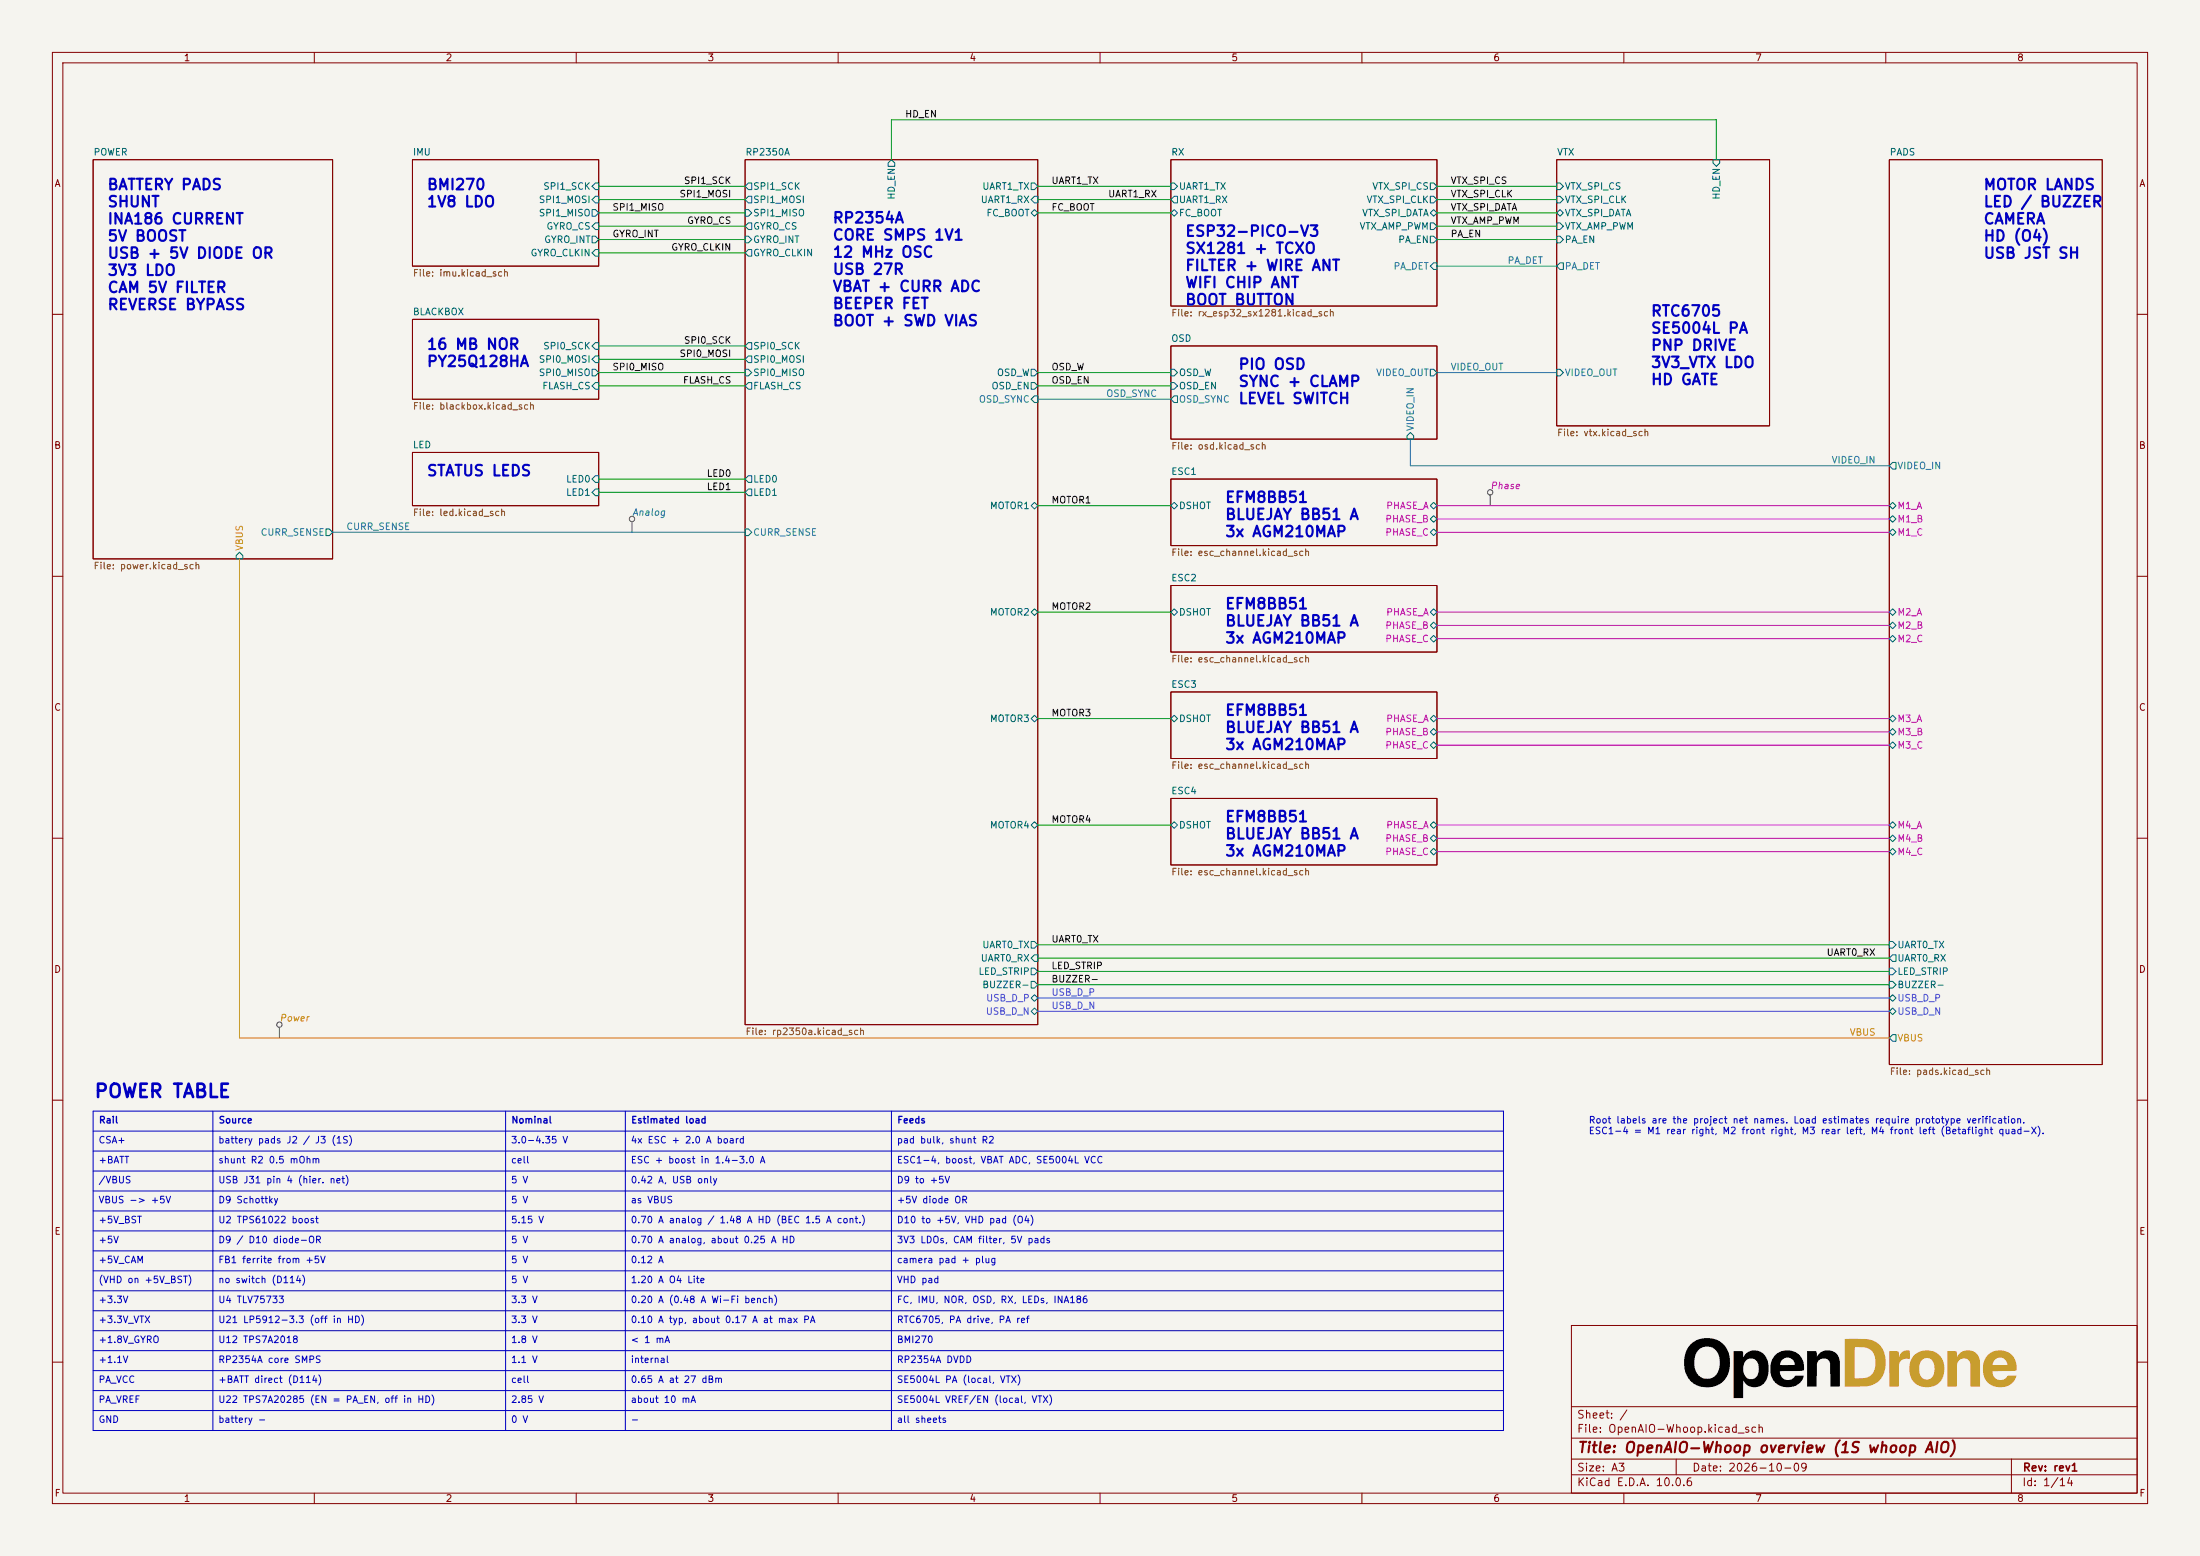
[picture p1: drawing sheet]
<svg xmlns="http://www.w3.org/2000/svg" width="420mm" height="297mm" viewBox="0 0 420 297" stroke-linecap="round" stroke-linejoin="round" font-family="sans-serif">
<path d="M0 0h420v297h-420z" fill="#f5f4ef" stroke="#f5f4ef" stroke-width=".19"/>
<g fill="none" stroke="#840000" stroke-width=".19">
<path d="M10 10h400v277h-400zM12 12h396v273h-396zM60 10v2M110 10v2M160 10v2M210 10v2M260 10v2M310 10v2M360 10v2M17.8 30.5h45.7v76.2h-45.7zM78.7 30.5h35.6v20.3h-35.6zM142.2 30.5h55.9v165.1h-55.9z"/>
<path d="M223.5 30.5h50.8v27.9h-50.8zM297.2 30.5h40.6v50.8h-40.6zM360.7 30.5h40.6v172.7h-40.6zM10 60h2M78.7 61h35.6v15.2h-35.6zM223.5 66h50.8v17.8h-50.8zM408 60h2M78.7 86.4h35.6v10.1h-35.6zM223.5 91.4h50.8v12.7h-50.8zM10 110h2M223.5 111.8h50.8v12.7h-50.8zM408 110h2"/>
<path d="M223.5 132.1h50.8v12.7h-50.8zM10 160h2M223.5 152.4h50.8v12.7h-50.8zM408 160h2M10 210h2M408 210h2M300 253h108v32h-108zM10 260h2M300 278.5h108M300 274.5h108M300 268.5h108M320 278.5v3"/>
<path d="M384 278.5v6.5M408 260h2M60 285v2M110 285v2M160 285v2M210 285v2M260 285v2M300 281.5h108M310 285v2M360 285v2"/>
</g>
<g fill="#c89d2e">
<path d="M365.5 258.6l.7-.5 .8-.2a3.4 3.4 0 0 1 4.1 4.2l-.6 1.5a3.5 3.5 0 0 1-5.8-.9l-.2-1.4h1.9l.1 .9a1.42 1.42 0 0 0 1.6 1.1 1.42 1.42 0 0 0 1.2-1.6l-.1-1.3-.4-.8-.8-.4h-.5l-.4 .2a2.06 2.06 0 0 0-.7 1.9h-1.9v-.4a3.4 3.4 0 0 1 1-2.3z"/>
<path d="M379.5 258.6a3.2 3.2 0 0 1 3.8-.5 3.2 3.2 0 0 1 1.6 3.5l-4.4 .2h-.1l.1 .6a1.61 1.61 0 0 0 1.4 1 1.61 1.61 0 0 0 1.5-.8h1.5a3 3 0 0 1-3.8 2.1 3.3 3.3 0 0 1-2.5-4.2h4.6l-.2-.8-.7-.5a1.44 1.44 0 0 0-1.9 1.3h-1.8a3.4 3.4 0 0 1 .9-1.9z"/>
<path d="M360.7 257.9l1.7 .1 .1 1a1.41 1.41 0 0 1 2.1-1.1v1.5l-1.3 .1-.5 .3-.2 .5-.1 4.3h-1.8z"/>
<path d="M371.7 257.9l1.8 .1 .2 .9a2.31 2.31 0 0 1 2.5-1.1 2.31 2.31 0 0 1 1.8 2.2v4.6h-1.8l-.1-4.5-.2-.4-.4-.3h-1a1.31 1.31 0 0 0-.9 1.2v4.1l-1.8-.1z"/>
<path d="M352.2 255.6h3.3a4.5 4.5 0 0 1 3 .8 5.2 5.2 0 0 1-.2 7.5 4.5 4.5 0 0 1-3 .7h-3.1v-4.5h1.9v3h1.6a2.46 2.46 0 0 0 2.3-3 2.5 2.5 0 0 0-2.6-3h-1.3v3h-1.9z"/>
</g>
<path d="M322.8 256.6a4.5 4.5 0 0 1 5.3-.7 4.5 4.5 0 0 1 2.1 4.9 4.4 4.4 0 0 1-4.6 4 4.4 4.4 0 0 1-4.1-4.6h1.9a2.55 2.55 0 0 0 3.1 2.9 3.3 3.3 0 0 0 1.7-4.1v-.1a2.37 2.37 0 0 0-2.6-1.9 2.37 2.37 0 0 0-2.1 2.5l-.1 .7h-1.9a4.9 4.9 0 0 1 1.3-3.6zM330.9 257.9l1.8 .1 .1 1.1 .1-.1a2.5 2.5 0 0 1 2.7-1.2 2.5 2.5 0 0 1 1.9 2.3 4 4 0 0 1-1.2 4.3 2.42 2.42 0 0 1-3.5-.9v3.4h-1.9v-5.6h1.9l.2 1 .5 .7 .7 .3 .8-.2 .4-.4 .2-.5 .1-1.4-.4-1.1-.8-.4a1.59 1.59 0 0 0-1.7 2h-1.9zM338.9 258.6a3.2 3.2 0 0 1 3.8-.5 3.2 3.2 0 0 1 1.6 3.5l-.9 .1h-3.4l-.2 .2 .4 1.1 .9 .4 .9-.1 .8-.7h1.5a2.93 2.93 0 0 1-3.7 2.1 3.4 3.4 0 0 1-2.6-4.3l4.1 .2 .5-.1v-.1a1.43 1.43 0 0 0-1.4-1.3 1.43 1.43 0 0 0-1.4 1.3h-1.8l.4-1zM345 257.9l1.7 .1 .2 .9a2.32 2.32 0 0 1 2.6-1.1 2.32 2.32 0 0 1 1.7 2.3v4.5l-1.8 .1v-4.5l-.5-.7-.7-.2-.9 .3-.4 .7-.1 4.3h-1.8z" fill="#000"/>
<g fill="none" stroke="#840000" stroke-width=".19">
<path d="M17.8 30.5h45.7v76.2h-45.7zM78.7 30.5h35.6v20.3h-35.6zM142.2 30.5h55.9v165.1h-55.9zM223.5 30.5h50.8v27.9h-50.8zM297.2 30.5h40.6v50.8h-40.6zM360.7 30.5h40.6v172.7h-40.6zM78.7 61h35.6v15.2h-35.6zM223.5 66h50.8v17.8h-50.8zM78.7 86.4h35.6v10.1h-35.6zM223.5 91.4h50.8v12.7h-50.8zM223.5 111.8h50.8v12.7h-50.8zM223.5 132.1h50.8v12.7h-50.8z"/>
<path d="M223.5 152.4h50.8v12.7h-50.8z"/>
</g>
<g fill="none" stroke="#006464" stroke-width=".19">
<path d="M113.7 34.9h.6v1.3h-.6l-.7-.6zM113.7 37.5h.6v1.2h-.6l-.7-.6zM142.9 34.9h.6v1.3h-.6l-.7-.6zM142.9 37.5h.6v1.2h-.6l-.7-.6zM169.5 31.1l.7-.6 .6 .6v.7h-1.3zM196.8 34.9h.7l.6 .7-.6 .6h-.7zM197.5 37.5h.6v1.2h-.6l-.7-.6zM223.5 34.9h.7l.6 .7-.6 .6h-.7zM224.2 37.5h.6v1.2h-.6l-.7-.6zM273 34.9h.7l.6 .7-.6 .6h-.7zM273 37.5h.7l.6 .6-.6 .6h-.7zM297.2 34.9h.6l.6 .7-.6 .6h-.6z"/>
<path d="M297.2 37.5h.6l.6 .6-.6 .6h-.6zM327 30.5h1.3v.6l-.6 .7-.7-.7zM113 40h.7l.6 .6-.6 .7h-.7zM113 45.1h.7l.6 .6-.6 .7h-.7zM113.7 42.5h.6v1.3h-.6l-.7-.6zM113.7 47.6h.6v1.3h-.6l-.7-.6zM142.2 40h.7l.6 .6-.6 .7h-.7zM142.2 45.1h.7l.6 .6-.6 .7h-.7zM142.9 42.5h.6v1.3h-.6l-.7-.6zM142.9 47.6h.6v1.3h-.6l-.7-.6zM196.8 40.6l.7-.6 .6 .6-.6 .7zM223.5 40.6l.7-.6 .6 .6-.6 .7z"/>
<path d="M273 40.6l.7-.6 .6 .6-.6 .7zM273 42.5h.7l.6 .7-.6 .6h-.7zM273 45.1h.7l.6 .6-.6 .7h-.7zM273.7 50.2h.6v1.2h-.6l-.7-.6zM297.2 40.6l.6-.6 .6 .6-.6 .7zM297.2 42.5h.6l.6 .7-.6 .6h-.6zM297.2 45.1h.6l.6 .6-.6 .7h-.6zM297.8 50.2h.6v1.2h-.6l-.6-.6zM113 70.5h.7l.6 .6-.6 .7h-.7zM113.7 65.4h.6v1.3h-.6l-.7-.7zM113.7 67.9h.6v1.3h-.6l-.7-.6zM113.7 73h.6v1.3h-.6l-.7-.6z"/>
<path d="M142.2 70.5h.7l.6 .6-.6 .7h-.7zM142.9 65.4h.6v1.3h-.6l-.7-.7zM142.9 67.9h.6v1.3h-.6l-.7-.6zM142.9 73h.6v1.3h-.6l-.7-.6zM196.8 70.5h.7l.6 .6-.6 .7h-.7zM196.8 73h.7l.6 .7-.6 .6h-.7zM197.5 75.6h.6v1.2h-.6l-.7-.6zM223.5 70.5h.7l.6 .6-.6 .7h-.7zM223.5 73h.7l.6 .7-.6 .6h-.7zM224.2 75.6h.6v1.2h-.6l-.7-.6zM273 70.5h.7l.6 .6-.6 .7h-.7zM297.2 70.5h.6l.6 .6-.6 .7h-.6z"/>
<path d="M113.7 90.8h.6v1.3h-.6l-.7-.7zM113.7 93.3h.6v1.3h-.6l-.7-.6zM142.9 90.8h.6v1.3h-.6l-.7-.7zM142.9 93.3h.6v1.3h-.6l-.7-.6zM196.8 96.5l.7-.6 .6 .6-.6 .7zM223.5 96.5l.7-.6 .6 .6-.6 .7zM269.2 82.6l.7 .6v.6h-1.3v-.6zM273 96.5l.7-.6 .6 .6-.6 .7zM273 99.1l.7-.7 .6 .7-.6 .6zM360.7 96.5l.6-.6 .6 .6-.6 .7zM360.7 99.1l.6-.7 .6 .7-.6 .6zM361.3 88.3h.6v1.2h-.6l-.6-.6z"/>
<path d="M45.7 105.4l.7 .6v.7h-1.3v-.7zM62.2 101h.7l.6 .6-.6 .6h-.7zM142.2 101h.7l.6 .6-.6 .6h-.7zM196.8 116.8l.7-.6 .6 .6-.6 .7zM223.5 116.8l.7-.6 .6 .6-.6 .7zM273 116.8l.7-.6 .6 .6-.6 .7zM273 119.4l.7-.7 .6 .7-.6 .6zM273 101.6l.7-.6 .6 .6-.6 .6zM360.7 101.6l.6-.6 .6 .6-.6 .6zM360.7 116.8l.6-.6 .6 .6-.6 .7zM360.7 119.4l.6-.7 .6 .7-.6 .6zM196.8 137.2l.7-.7 .6 .7-.6 .6z"/>
<path d="M223.5 137.2l.7-.7 .6 .7-.6 .6zM273 137.2l.7-.7 .6 .7-.6 .6zM273 139.7l.7-.6 .6 .6-.6 .6zM273 121.9l.7-.6 .6 .6-.6 .7zM360.7 121.9l.6-.6 .6 .6-.6 .7zM360.7 137.2l.6-.7 .6 .7-.6 .6zM360.7 139.7l.6-.6 .6 .6-.6 .6zM196.8 157.5l.7-.7 .6 .7-.6 .6zM223.5 157.5l.7-.7 .6 .7-.6 .6zM273 142.2l.7-.6 .6 .6-.6 .7zM273 157.5l.7-.7 .6 .7-.6 .6zM360.7 142.2l.6-.6 .6 .6-.6 .7z"/>
<path d="M360.7 157.5l.6-.7 .6 .7-.6 .6zM196.8 179.7h.7l.6 .6-.6 .7h-.7zM273 160l.7-.6 .6 .6-.6 .7zM273 162.6l.7-.7 .6 .7-.6 .6zM360.7 160l.6-.6 .6 .6-.6 .7zM360.7 162.6l.6-.7 .6 .7-.6 .6zM360.7 179.7h.6l.6 .6-.6 .7h-.6zM196.8 184.8h.7l.6 .6-.6 .7h-.7zM196.8 187.3h.7l.6 .7-.6 .6h-.7zM196.8 190.5l.7-.6 .6 .6-.6 .6zM196.8 193l.7-.6 .6 .6-.6 .7zM197.5 182.2h.6v1.3h-.6l-.7-.6z"/>
<path d="M360.7 184.8h.6l.6 .6-.6 .7h-.6zM360.7 187.3h.6l.6 .7-.6 .6h-.6zM360.7 190.5l.6-.6 .6 .6-.6 .6zM360.7 193l.6-.6 .6 .6-.6 .7zM361.3 182.2h.6v1.3h-.6l-.6-.6zM361.3 197.5h.6v1.3h-.6l-.6-.7z"/>
</g>
<g fill="none" stroke="#484848" stroke-width=".19">
<path d="M120.6 99.6v2M284.5 94.5v2M53.3 196.1v2"/>
<circle cx="120.7" cy="99.1" r=".51"/>
<circle cx="284.5" cy="94" r=".51"/>
<circle cx="53.3" cy="195.6" r=".51"/>
</g>
<g fill="none" stroke="#0000c2" stroke-width=".19">
<path d="M17.8 215.9h269.2M17.8 219.7h269.2M17.8 212.1h269.2v60.9h-269.2zM40.6 212.1v60.9M96.5 212.1v60.9M119.4 212.1v60.9M170.2 212.1v60.9M17.8 223.5h269.2M17.8 227.3h269.2M17.8 231.1h269.2M17.8 234.9h269.2M17.8 238.8h269.2"/>
<path d="M17.8 242.6h269.2M17.8 246.4h269.2M17.8 250.2h269.2M17.8 254h269.2M17.8 257.8h269.2M17.8 261.6h269.2M17.8 265.4h269.2M17.8 269.2h269.2"/>
</g>
<path d="M274.3 50.8h22.9M198.1 76.2h25.4M274.3 71.1h22.9M269.2 83.8v5.1h91.5M63.5 101.6h78.7" fill="none" stroke="#00a0a0" stroke-width=".19"/>
<g fill="none" stroke="#009600" stroke-width=".19">
<path d="M114.3 38.1h27.9M114.3 35.6h27.9M170.2 30.5v-7.6h157.5v7.6M198.1 38.1h25.4M198.1 35.6h25.4M274.3 38.1h22.9M274.3 35.6h22.9M114.3 43.2h27.9M114.3 40.6h27.9M114.3 45.7h27.9M114.3 48.3h27.9M198.1 40.6h25.4"/>
<path d="M274.3 43.2h22.9M274.3 40.6h22.9M274.3 45.7h22.9M114.3 71.1h27.9M114.3 73.7h27.9M114.3 66h27.9M114.3 68.6h27.9M198.1 71.1h25.4M198.1 73.7h25.4M114.3 94h27.9M114.3 91.4h27.9M198.1 96.5h25.4"/>
<path d="M198.1 116.8h25.4M198.1 137.2h25.4M198.1 157.5h25.4M198.1 182.9h162.6M198.1 185.4h162.6M198.1 188h162.6M198.1 180.3h162.6"/>
</g>
<path d="M45.7 106.7v91.4h315" fill="none" stroke="#ff8c00" stroke-width=".19"/>
<path d="M274.3 96.5h86.4M274.3 99.1h86.4M274.3 119.4h86.4M274.3 116.8h86.4M274.3 101.6h86.4M274.3 121.9h86.4M274.3 139.7h86.4M274.3 137.2h86.4M274.3 142.2h86.4M274.3 157.5h86.4M274.3 162.6h86.4M274.3 160h86.4" fill="none" stroke="#c800c8" stroke-width=".19"/>
<path d="M198.1 190.5h162.6M198.1 193h162.6" fill="none" stroke="#1e6eff" stroke-width=".19"/>
<text font-size="2.5" fill="#0000c2" x="17.9" y="210.2">POWER TABLE</text>
<g font-size="2" fill="#0000c2">
<text x="20.4" y="36.8">BATTERY PADS</text>
<text x="20.4" y="40">SHUNT</text>
<text x="81.3" y="36.8">BMI270</text>
<text x="81.3" y="40">1V8 LDO</text>
<text x="378.5" y="36.8">MOTOR LANDS</text>
<text x="378.5" y="40">LED / BUZZER</text>
<text x="20.4" y="43.3">INA186 CURRENT</text>
<text x="20.4" y="46.6">5V BOOST</text>
<text x="158.8" y="43.1">RP2354A</text>
<text x="158.8" y="46.4">CORE SMPS 1V1</text>
<text x="226.1" y="45.7">ESP32-PICO-V3</text>
<text x="378.5" y="43.3">CAMERA</text>
<text x="378.5" y="46.6">HD (O4)</text>
<text x="20.4" y="49.8">USB + 5V DIODE OR</text>
<text x="20.4" y="53.1">3V3 LDO</text>
<text x="158.8" y="49.7">12 MHz OSC</text>
<text x="158.8" y="52.9">USB 27R</text>
<text x="226.1" y="48.9">SX1281 + TCXO</text>
<text x="226.1" y="52.2">FILTER + WIRE ANT</text>
<text x="378.5" y="49.8">USB JST SH</text>
<text x="20.4" y="56.4">CAM 5V FILTER</text>
<text x="20.4" y="59.7">REVERSE BYPASS</text>
<text x="158.8" y="56.2">VBAT + CURR ADC</text>
<text x="158.8" y="59.5">BEEPER FET</text>
<text x="226.1" y="55.5">WIFI CHIP ANT</text>
<text x="226.1" y="58.7">BOOT BUTTON</text>
<text x="158.8" y="62.7">BOOT + SWD VIAS</text>
<text x="315" y="60.9">RTC6705</text>
<text x="315" y="64.2">SE5004L PA</text>
<text x="81.3" y="67.2">16 MB NOR</text>
<text x="81.3" y="70.5">PY25Q128HA</text>
<text x="236.3" y="71.1">PIO OSD</text>
<text x="315" y="67.4">PNP DRIVE</text>
<text x="315" y="70.7">3V3_VTX LDO</text>
<text x="236.3" y="74.3">SYNC + CLAMP</text>
<text x="236.3" y="77.6">LEVEL SWITCH</text>
<text x="315" y="74">HD GATE</text>
<text x="81.3" y="91.4">STATUS LEDS</text>
<text x="233.7" y="96.5">EFM8BB51</text>
<text x="233.7" y="99.7">BLUEJAY BB51 A</text>
<text x="233.7" y="103">3x AGM210MAP</text>
<text x="233.7" y="116.8">EFM8BB51</text>
<text x="233.7" y="120">BLUEJAY BB51 A</text>
<text x="233.7" y="123.3">3x AGM210MAP</text>
<text x="233.7" y="137.1">EFM8BB51</text>
<text x="233.7" y="140.4">BLUEJAY BB51 A</text>
<text x="233.7" y="143.6">3x AGM210MAP</text>
<text x="233.7" y="157.4">EFM8BB51</text>
<text x="233.7" y="160.7">BLUEJAY BB51 A</text>
<text x="233.7" y="164">3x AGM210MAP</text>
</g>
<text font-size="2" fill="#840000" x="301" y="277.8">Title: OpenAIO-Whoop overview (1S whoop AIO)</text>
<g font-size="1.5" fill="#840000">
<text x="300.9" y="273.8">File: OpenAIO-Whoop.kicad_sch</text>
<text x="300.9" y="271.1">Sheet: /</text>
<text x="300.9" y="281.2">Size: A3</text>
<text x="322.9" y="281.2">Date: 2026-10-09</text>
<text x="386" y="281.2">Rev: rev1</text>
<text x="300.9" y="284">KiCad E.D.A. 10.0.6</text>
<text x="385.9" y="284">Id: 1/14</text>
</g>
<g font-size="1.3" fill="#840000">
<text x="35" y="12">1</text>
<text x="85" y="12">2</text>
<text x="135" y="12">3</text>
<text x="185" y="12">4</text>
<text x="235" y="12">5</text>
<text x="285" y="12">6</text>
<text x="335" y="12">7</text>
<text x="385" y="12">8</text>
<text x="10.3" y="36">A</text>
<text x="408.3" y="36">A</text>
<text x="10.2" y="86">B</text>
<text x="408.2" y="86">B</text>
<text x="10.2" y="136">C</text>
<text x="408.2" y="136">C</text>
<text x="10.2" y="186">D</text>
<text x="408.2" y="186">D</text>
<text x="10.3" y="236">E</text>
<text x="408.3" y="236">E</text>
<text x="10.3" y="286">F</text>
<text x="35" y="287">1</text>
<text x="85" y="287">2</text>
<text x="135" y="287">3</text>
<text x="185" y="287">4</text>
<text x="235" y="287">5</text>
<text x="285" y="287">6</text>
<text x="335" y="287">7</text>
<text x="385" y="287">8</text>
<text x="408.3" y="286">F</text>
</g>
<g font-size="1.3" fill="#0f0f0f">
<text x="172.7" y="22.7">HD_EN</text>
<text x="130.5" y="35.4">SPI1_SCK</text>
<text x="200.6" y="35.4">UART1_TX</text>
<text x="276.8" y="35.4">VTX_SPI_CS</text>
<text x="116.8" y="40.5">SPI1_MISO</text>
<text x="129.6" y="38">SPI1_MOSI</text>
<text x="200.6" y="40.5">FC_BOOT</text>
<text x="211.4" y="38">UART1_RX</text>
<text x="276.8" y="38">VTX_SPI_CLK</text>
<text x="276.8" y="40.5">VTX_SPI_DATA</text>
<text x="116.8" y="45.6">GYRO_INT</text>
<text x="131.1" y="43.1">GYRO_CS</text>
<text x="276.8" y="45.6">PA_EN</text>
<text x="276.8" y="43.1">VTX_AMP_PWM</text>
<text x="128" y="48.1">GYRO_CLKIN</text>
<text x="130.5" y="65.9">SPI0_SCK</text>
<text x="116.8" y="71">SPI0_MISO</text>
<text x="129.6" y="68.5">SPI0_MOSI</text>
<text x="200.6" y="71">OSD_W</text>
<text x="130.3" y="73.5">FLASH_CS</text>
<text x="200.6" y="73.5">OSD_EN</text>
<text x="134.8" y="93.9">LED1</text>
<text x="134.8" y="91.3">LED0</text>
<text x="200.6" y="96.4">MOTOR1</text>
<text x="200.6" y="116.7">MOTOR2</text>
<text x="200.6" y="137">MOTOR3</text>
<text x="200.6" y="157.4">MOTOR4</text>
<text x="200.6" y="185.3">LED_STRIP</text>
<text x="200.6" y="180.2">UART0_TX</text>
<text x="348.6" y="182.8">UART0_RX</text>
<text x="200.6" y="187.8">BUZZER-</text>
</g>
<g font-size="1.3" fill="#006464">
<text x="17.8" y="30">POWER</text>
<text x="78.7" y="30">IMU</text>
<text x="142.2" y="30">RP2350A</text>
<text x="223.5" y="30">RX</text>
<text x="297.2" y="30">VTX</text>
<text x="360.7" y="30">PADS</text>
<text x="102.8" y="39.1">SPI1_MOSI</text>
<text x="102.8" y="41.6">SPI1_MISO</text>
<text x="103.6" y="36.5">SPI1_SCK</text>
<text x="143.7" y="36.5">SPI1_SCK</text>
<text x="143.7" y="39.1">SPI1_MOSI</text>
<text x="143.7" y="41.6">SPI1_MISO</text>
<text x="171.1" y="38.2" transform="rotate(-90 171.1 38.2)">HD_EN</text>
<text x="187.1" y="39.1">UART1_RX</text>
<text x="187.4" y="36.5">UART1_TX</text>
<text x="188.2" y="41.6">FC_BOOT</text>
<text x="225" y="36.5">UART1_TX</text>
<text x="225" y="39.1">UART1_RX</text>
<text x="225" y="41.6">FC_BOOT</text>
<text x="259.9" y="41.6">VTX_SPI_DATA</text>
<text x="260.8" y="39.1">VTX_SPI_CLK</text>
<text x="261.9" y="36.5">VTX_SPI_CS</text>
<text x="298.6" y="36.5">VTX_SPI_CS</text>
<text x="298.6" y="39.1">VTX_SPI_CLK</text>
<text x="298.6" y="41.6">VTX_SPI_DATA</text>
<text x="328.6" y="38.2" transform="rotate(-90 328.6 38.2)">HD_EN</text>
<text x="103.8" y="46.7">GYRO_INT</text>
<text x="104.2" y="44.1">GYRO_CS</text>
<text x="143.7" y="44.1">GYRO_CS</text>
<text x="143.7" y="46.7">GYRO_INT</text>
<text x="259.4" y="44.1">VTX_AMP_PWM</text>
<text x="266.8" y="46.7">PA_EN</text>
<text x="298.6" y="44.1">VTX_AMP_PWM</text>
<text x="298.6" y="46.7">PA_EN</text>
<text x="101.2" y="49.2">GYRO_CLKIN</text>
<text x="143.7" y="49.2">GYRO_CLKIN</text>
<text x="78.7" y="60.5">BLACKBOX</text>
<text x="223.5" y="65.5">OSD</text>
<text x="102.8" y="69.5">SPI0_MOSI</text>
<text x="103.6" y="67">SPI0_SCK</text>
<text x="143.7" y="67">SPI0_SCK</text>
<text x="143.7" y="69.5">SPI0_MOSI</text>
<text x="102.8" y="72.1">SPI0_MISO</text>
<text x="103.4" y="74.6">FLASH_CS</text>
<text x="143.7" y="72.1">SPI0_MISO</text>
<text x="143.7" y="74.6">FLASH_CS</text>
<text x="189.2" y="74.6">OSD_EN</text>
<text x="190.2" y="72.1">OSD_W</text>
<text x="225" y="72.1">OSD_W</text>
<text x="225" y="74.6">OSD_EN</text>
<text x="78.7" y="85.9">LED</text>
<text x="108" y="92.4">LED0</text>
<text x="108" y="94.9">LED1</text>
<text x="143.7" y="92.4">LED0</text>
<text x="143.7" y="94.9">LED1</text>
<text x="223.5" y="90.9">ESC1</text>
<text x="188.9" y="97.5">MOTOR1</text>
<text x="225" y="97.5">DSHOT</text>
<text x="223.5" y="111.3">ESC2</text>
<text x="188.9" y="117.8">MOTOR2</text>
<text x="225" y="117.8">DSHOT</text>
<text x="223.5" y="131.6">ESC3</text>
<text x="188.9" y="138.1">MOTOR3</text>
<text x="225" y="138.1">DSHOT</text>
<text x="223.5" y="151.9">ESC4</text>
<text x="188.9" y="158.4">MOTOR4</text>
<text x="225" y="158.4">DSHOT</text>
<text x="187.1" y="183.8">UART0_RX</text>
<text x="187.4" y="181.3">UART0_TX</text>
<text x="362.1" y="181.3">UART0_TX</text>
<text x="362.1" y="183.8">UART0_RX</text>
<text x="186.7" y="186.4">LED_STRIP</text>
<text x="187.4" y="188.9">BUZZER-</text>
<text x="362.1" y="186.4">LED_STRIP</text>
<text x="362.1" y="188.9">BUZZER-</text>
</g>
<g font-size="1.3" fill="#725600">
<text x="78.7" y="53.1">File: imu.kicad_sch</text>
<text x="223.5" y="60.7">File: rx_esp32_sx1281.kicad_sch</text>
<text x="78.7" y="78.5">File: blackbox.kicad_sch</text>
<text x="297.2" y="83.6">File: vtx.kicad_sch</text>
<text x="223.5" y="86.1">File: osd.kicad_sch</text>
<text x="78.7" y="98.8">File: led.kicad_sch</text>
<text x="223.5" y="106.4">File: esc_channel.kicad_sch</text>
<text x="17.8" y="109">File: power.kicad_sch</text>
<text x="223.5" y="126.8">File: esc_channel.kicad_sch</text>
<text x="223.5" y="147.1">File: esc_channel.kicad_sch</text>
<text x="223.5" y="167.4">File: esc_channel.kicad_sch</text>
<text x="142.2" y="197.9">File: rp2350a.kicad_sch</text>
<text x="360.7" y="205.5">File: pads.kicad_sch</text>
</g>
<g font-size="1.3" fill="#00a0a0">
<text x="265.9" y="51.8">PA_DET</text>
<text x="287.7" y="50.7">PA_DET</text>
<text x="298.6" y="51.8">PA_DET</text>
<text x="276.8" y="71">VIDEO_OUT</text>
<text x="186.8" y="77.2">OSD_SYNC</text>
<text x="211.1" y="76.1">OSD_SYNC</text>
<text x="225" y="77.2">OSD_SYNC</text>
<text x="262.6" y="72.1">VIDEO_OUT</text>
<text x="298.6" y="72.1">VIDEO_OUT</text>
<text x="270.2" y="82.4" transform="rotate(-90 270.2 82.4)">VIDEO_IN</text>
<text x="349.6" y="88.8">VIDEO_IN</text>
<text x="362.1" y="89.9">VIDEO_IN</text>
<text x="66" y="101.5">CURR_SENSE</text>
<text x="120.6" y="98.8">Analog</text>
<text x="49.7" y="102.6">CURR_SENSE</text>
<text x="143.7" y="102.6">CURR_SENSE</text>
</g>
<g font-size="1.3" fill="#c800c8">
<text x="284.4" y="93.7">Phase</text>
<text x="264.3" y="100">PHASE_B</text>
<text x="264.5" y="97.5">PHASE_A</text>
<text x="362.1" y="97.5">M1_A</text>
<text x="362.1" y="100">M1_B</text>
<text x="264.3" y="102.6">PHASE_C</text>
<text x="362.1" y="102.6">M1_C</text>
<text x="264.5" y="117.8">PHASE_A</text>
<text x="362.1" y="117.8">M2_A</text>
<text x="264.3" y="120.3">PHASE_B</text>
<text x="264.3" y="122.9">PHASE_C</text>
<text x="362.1" y="120.3">M2_B</text>
<text x="362.1" y="122.9">M2_C</text>
<text x="264.3" y="140.7">PHASE_B</text>
<text x="264.3" y="143.2">PHASE_C</text>
<text x="264.5" y="138.1">PHASE_A</text>
<text x="362.1" y="138.1">M3_A</text>
<text x="362.1" y="140.7">M3_B</text>
<text x="362.1" y="143.2">M3_C</text>
<text x="264.3" y="161">PHASE_B</text>
<text x="264.5" y="158.4">PHASE_A</text>
<text x="362.1" y="158.4">M4_A</text>
<text x="362.1" y="161">M4_B</text>
<text x="264.3" y="163.5">PHASE_C</text>
<text x="362.1" y="163.5">M4_C</text>
</g>
<g font-size="1.3" fill="#ff8c00">
<text x="46.7" y="105.2" transform="rotate(-90 46.7 105.2)">VBUS</text>
<text x="53.3" y="195.3">Power</text>
<text x="353" y="198">VBUS</text>
<text x="362.1" y="199.1">VBUS</text>
</g>
<g font-size="1.3" fill="#1e6eff">
<text x="188.1" y="191.5">USB_D_P</text>
<text x="200.6" y="190.4">USB_D_P</text>
<text x="362.1" y="191.5">USB_D_P</text>
<text x="188.1" y="194">USB_D_N</text>
<text x="200.6" y="192.9">USB_D_N</text>
<text x="362.1" y="194">USB_D_N</text>
</g>
<g font-size="1.3" fill="#0000c2">
<text x="18.8" y="214.7">Rail</text>
<text x="41.6" y="214.7">Source</text>
<text x="97.5" y="214.7">Nominal</text>
<text x="120.4" y="214.7">Estimated load</text>
<text x="171.2" y="214.7">Feeds</text>
<text x="303.2" y="214.7">Root labels are the project net names. Load estimates require prototype verification.</text>
<text x="18.7" y="218.6">CSA+</text>
<text x="41.6" y="218.6">battery pads J2 / J3 (1S)</text>
<text x="97.4" y="218.6">3.0-4.35 V</text>
<text x="120.3" y="218.6">4x ESC + 2.0 A board</text>
<text x="171.1" y="218.6">pad bulk, shunt R2</text>
<text x="303.2" y="216.8">ESC1-4 = M1 rear right, M2 front right, M3 rear left, M4 front left (Betaflight quad-X).</text>
<text x="18.7" y="222.4">+BATT</text>
<text x="18.7" y="226.2">/VBUS</text>
<text x="41.6" y="222.4">shunt R2 0.5 mOhm</text>
<text x="41.6" y="226.2">USB J31 pin 4 (hier. net)</text>
<text x="97.4" y="222.4">cell</text>
<text x="97.4" y="226.2">5 V</text>
<text x="120.3" y="222.4">ESC + boost in 1.4-3.0 A</text>
<text x="120.3" y="226.2">0.42 A, USB only</text>
<text x="171.1" y="222.4">ESC1-4, boost, VBAT ADC, SE5004L VCC</text>
<text x="171.1" y="226.2">D9 to +5V</text>
<text x="18.7" y="230">VBUS -&gt; +5V</text>
<text x="18.7" y="233.8">+5V_BST</text>
<text x="41.6" y="230">D9 Schottky</text>
<text x="41.6" y="233.8">U2 TPS61022 boost</text>
<text x="97.4" y="230">5 V</text>
<text x="97.4" y="233.8">5.15 V</text>
<text x="120.3" y="230">as VBUS</text>
<text x="120.3" y="233.8">0.70 A analog / 1.48 A HD (BEC 1.5 A cont.)</text>
<text x="171.1" y="230">+5V diode OR</text>
<text x="171.1" y="233.8">D10 to +5V, VHD pad (O4)</text>
<text x="18.7" y="237.6">+5V</text>
<text x="41.6" y="237.6">D9 / D10 diode-OR</text>
<text x="97.4" y="237.6">5 V</text>
<text x="120.3" y="237.6">0.70 A analog, about 0.25 A HD</text>
<text x="171.1" y="237.6">3V3 LDOs, CAM filter, 5V pads</text>
<text x="18.7" y="241.4">+5V_CAM</text>
<text x="18.7" y="245.2">(VHD on +5V_BST)</text>
<text x="41.6" y="241.4">FB1 ferrite from +5V</text>
<text x="41.6" y="245.2">no switch (D114)</text>
<text x="97.4" y="241.4">5 V</text>
<text x="97.4" y="245.2">5 V</text>
<text x="120.3" y="241.4">0.12 A</text>
<text x="120.3" y="245.2">1.20 A O4 Lite</text>
<text x="171.1" y="241.4">camera pad + plug</text>
<text x="171.1" y="245.2">VHD pad</text>
<text x="18.7" y="249">+3.3V</text>
<text x="41.6" y="249">U4 TLV75733</text>
<text x="97.4" y="249">3.3 V</text>
<text x="120.3" y="249">0.20 A (0.48 A Wi-Fi bench)</text>
<text x="171.1" y="249">FC, IMU, NOR, OSD, RX, LEDs, INA186</text>
<text x="18.7" y="252.8">+3.3V_VTX</text>
<text x="18.7" y="256.7">+1.8V_GYRO</text>
<text x="41.6" y="252.8">U21 LP5912-3.3 (off in HD)</text>
<text x="41.6" y="256.7">U12 TPS7A2018</text>
<text x="97.4" y="252.8">3.3 V</text>
<text x="97.4" y="256.7">1.8 V</text>
<text x="120.3" y="252.8">0.10 A typ, about 0.17 A at max PA</text>
<text x="120.3" y="256.7">&lt; 1 mA</text>
<text x="171.1" y="252.8">RTC6705, PA drive, PA ref</text>
<text x="171.1" y="256.7">BMI270</text>
<text x="18.7" y="260.5">+1.1V</text>
<text x="41.6" y="260.5">RP2354A core SMPS</text>
<text x="97.4" y="260.5">1.1 V</text>
<text x="120.3" y="260.5">internal</text>
<text x="171.1" y="260.5">RP2354A DVDD</text>
<text x="18.7" y="264.3">PA_VCC</text>
<text x="18.7" y="268.1">PA_VREF</text>
<text x="41.6" y="264.3">+BATT direct (D114)</text>
<text x="41.6" y="268.1">U22 TPS7A20285 (EN = PA_EN, off in HD)</text>
<text x="97.4" y="264.3">cell</text>
<text x="97.4" y="268.1">2.85 V</text>
<text x="120.3" y="264.3">0.65 A at 27 dBm</text>
<text x="120.3" y="268.1">about 10 mA</text>
<text x="171.1" y="264.3">SE5004L PA (local, VTX)</text>
<text x="171.1" y="268.1">SE5004L VREF/EN (local, VTX)</text>
<text x="18.7" y="271.9">GND</text>
<text x="41.6" y="271.9">battery -</text>
<text x="97.4" y="271.9">0 V</text>
<text x="120.3" y="271.9">-</text>
<text x="171.1" y="271.9">all sheets</text>
</g>
</svg>
